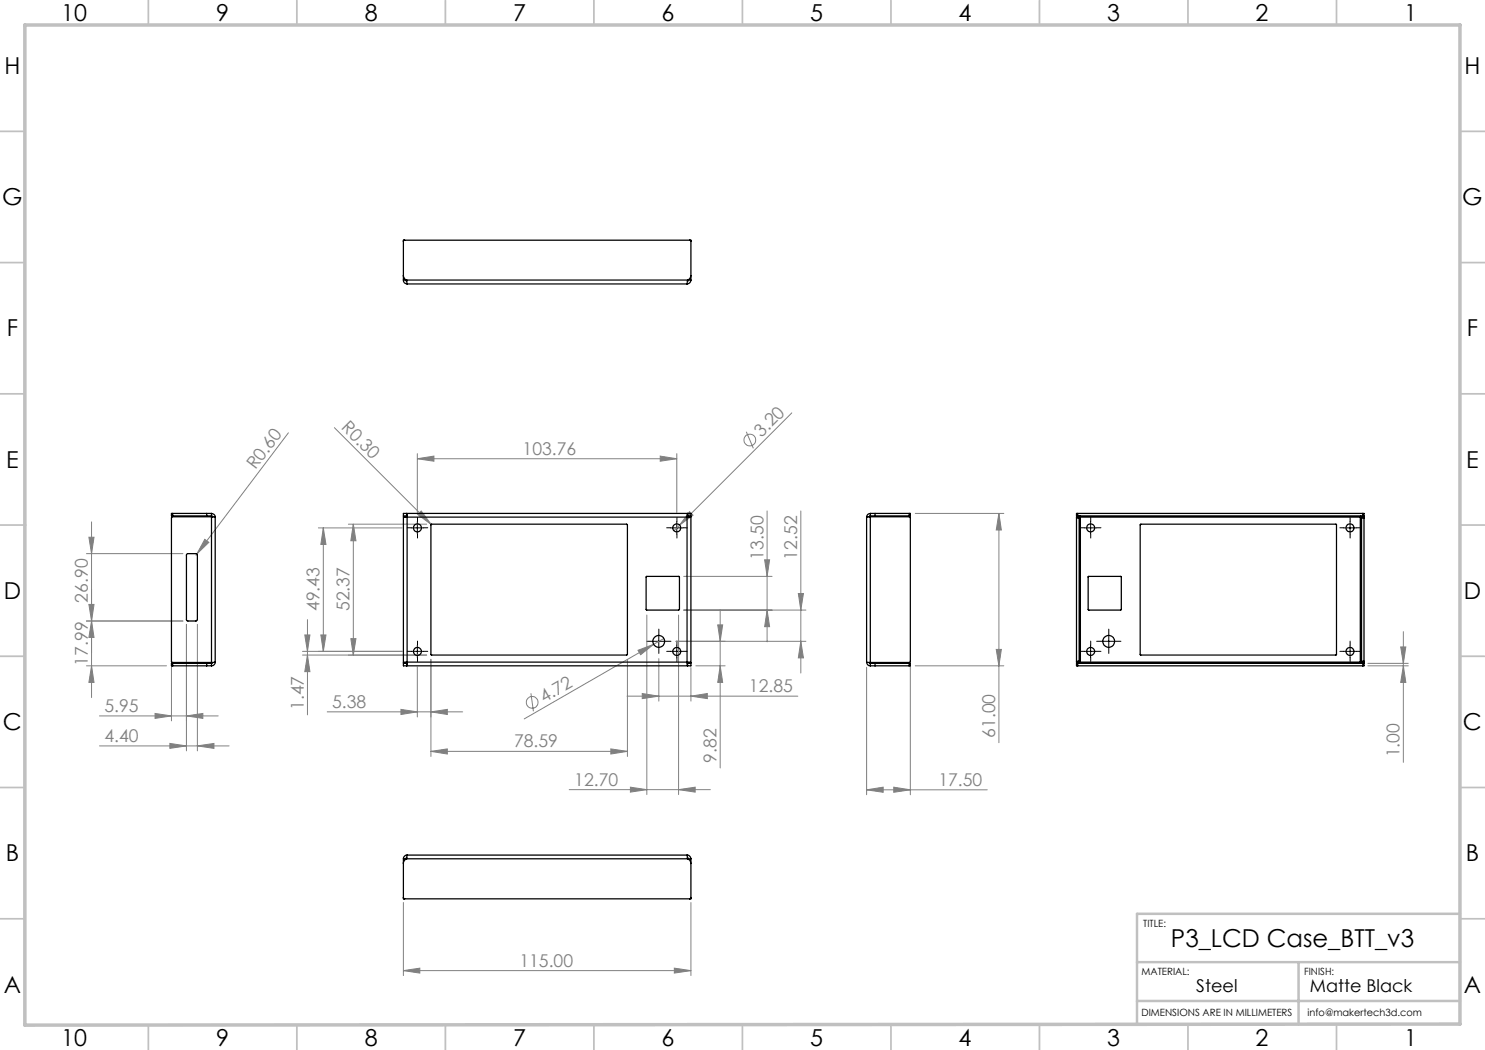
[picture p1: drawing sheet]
<svg xmlns="http://www.w3.org/2000/svg" width="297mm" height="210mm" viewBox="0 0 297 210" stroke-linecap="round" stroke-linejoin="round" font-family="sans-serif">
<g fill="none" stroke="#808080" stroke-width=".2">
<path d="M57.7 86.6l-18.3 24.2M66.9 85.5l19.3 19.4M83.5 91.7l3.3-.5v1zM83.5 90.7v11.8M83.5 91.7h51.9M132 91.2l3.4 .5-3.4 .5zM135.4 90.7v11.8M149.3 86.4l1.4 3.3M158.4 82.6l-22.5 22.4M17.3 110.7h19.3M17.8 107.4h1l-.5 3.3zM18.3 104.4v35.1"/>
<path d="M39.4 110.8l-.2 .2M41 107.9l.8 .6-2.4 2.3zM63.7 105.6h16.7M64.7 105.6v24.7M64.7 105.6l.5 3.3h-1zM69.7 104.8h15.6M70.7 104.8l.5 3.4h-1zM70.7 104.8v26.2M83.5 102.9l.7-.7 2 2.7zM86.2 104.9l.1 .1M135.9 105l-1.1 1.1M136.7 115.3h17.7"/>
<path d="M137.9 102.3l.7 .7-2.7 2zM152.9 112h1l-.5 3.3zM153.4 102.2v26.2M159.7 118.7h1l-.5 3.3zM160.2 102.2v32.4M183.1 102.7h17.7M199.8 102.7l.5 3.3h-1.1zM199.8 102.7v45.8M17.3 133.2h16M17.3 124.2h19.3M17.8 120.9h1l-.5 3.3zM18.3 124.2l.5 3.3h-1z"/>
<path d="M18.3 133.2l.5 3.3h-1zM34.3 133.3v10.9M37.3 124.9v25.3M39.5 124.9v25.3M61 127h1l-.5 3.3zM61.5 123.9v19.1M61.5 131l.5 3.3h-1zM64.2 127h1l-.5 3.3zM70.2 127.7h1l-.5 3.3zM80.4 130.3h-19.9M83.5 133.3v10.1M85.3 131h-24.8"/>
<path d="M86.2 131.9v19.4M106.2 138.7l.5 3.6M125.4 139.2h34.2M125.5 131.9v19.4M127.6 130.1l3.1-1.2-2.6 2zM128.4 138.7l3.4 .5-3.4 .5zM129.4 123v35.9M130.7 128.9l-25.9 14.9M131.8 131.7v8.5M132.8 127.7l-2.1 1.2M135.2 128.3h26M135.7 123v35.9"/>
<path d="M136.7 122h24.5M138.2 139.2l3.3-.5v1zM138.2 133.5v6.7M139.2 133.2h5.8M143.5 125h1l-.5 3.3zM144 133.2l.5 3.3h-1zM144 121.9v31.7M153.4 122l.5 3.3h-1zM160.2 128.3l.5 3.3h-1zM173.3 133.4v25.6M182.1 133.3v25.7M183.1 133.2h17.7"/>
<path d="M199.2 129.9h1.1l-.5 3.3zM273.6 132.7h8.1M273.6 133.2h8.1M280.1 129.4h1.1l-.5 3.3zM280.7 133.2l.5 3.3h-1.1zM280.7 126.3v26.2M19.9 143.2h23.7M19.9 149.2h25.9M31 142.7l3.3 .5-3.3 .5zM34 148.7l3.3 .5-3.3 .5zM37.3 143.2l3.3-.5v1zM39.5 149.2l3.3-.5v1z"/>
<path d="M65.4 142.4h27.1M80.2 141.9l3.3 .5-3.3 .5zM86.2 150.3l3.3-.5v1zM86.2 142.4l3.3-.5v1zM86.2 150.3h39.3M113.8 157.9h28.3M122.2 149.8l3.3 .5-3.3 .5zM126.1 157.4l3.3 .5-3.3 .5zM135.7 157.9l3.3-.5v1zM173.3 158l3.3-.6v1.1zM173.3 158h24.1M178.8 157.4l3.3 .6-3.3 .5z"/>
<path d="M80.7 194.1l3.3-.5v1zM80.7 180.5v14.6M80.7 194.1h57.5M134.9 193.6l3.3 .5-3.3 .5zM138.2 180.5v14.6"/>
<circle cx="150" cy="88" r="1.18"/>
<circle cx="106.4" cy="140.5" r="1.18"/>
</g>
<g fill="none" stroke="#000" stroke-width=".2" stroke-dasharray="15.2 1.3 1.3 1.3">
<path d="M82.3 105.6h-.8M83.5 104.3v-.8M83.5 106.8v.8M84.8 105.6h.8M134.1 105.6h-.8M135.4 104.3v-.8M135.4 106.8v.8M136.6 105.6h.8M216.9 105.6h-.8M218.1 104.3v-.8M218.1 106.8v.8M219.4 105.6h.8"/>
<path d="M268.8 105.6h-.8M270 104.3v-.8M270 106.8v.8M271.3 105.6h.8M82.3 130.3h-.8M83.5 129v-.8M83.5 131.5v.8M84.8 130.3h.8M130.5 128.3h-1.2M131.8 127v-1.2M131.8 129.5v1.2M133 128.3h1.2"/>
<path d="M134.1 130.3h-.8M135.4 129v-.8M135.4 131.5v.8M136.6 130.3h.8M216.9 130.3h-.8M218.1 129v-.8M218.1 131.5v.8M219.4 130.3h.8M220.5 128.3h-1.2M221.8 127v-1.2M221.8 129.5v1.2M223 128.3h1.2"/>
<path d="M268.8 130.3h-.8M270 129v-.8M270 131.5v.8M271.3 130.3h.8"/>
</g>
<g fill="none" stroke="#000" stroke-width=".2">
<path d="M82.2 105.6h2.5M83.5 104.3v2.5M134.1 105.6h2.5M135.4 104.3v2.5M216.9 105.6h2.5M218.1 104.3v2.5M268.7 105.6h2.6M270 104.3v2.5M82.2 130.3h2.5M83.5 129v2.5M130.5 128.3h2.5M131.8 127v2.5"/>
<path d="M134.1 130.3h2.5M135.4 129v2.5M216.9 130.3h2.5M218.1 129v2.5M220.5 128.3h2.5M221.8 127v2.5M268.7 130.3h2.6M270 129v2.5"/>
</g>
<g fill="none" stroke="#c0c0c0" stroke-width=".35">
<path d="M29.7 0v5M59.4 0v5M89.1 0v5M118.8 0v5M148.5 0v5M178.2 0v5M207.9 0v5M237.6 0v5M267.3 0v5M0 26.3h5M292 26.3h5M0 52.5h5"/>
<path d="M292 52.5h5M0 78.8h5M292 78.8h5M0 105h5M5 105h.1M292 105h.1M292 105h5M0 131.3h5M292 131.3h5M0 157.5h5M292 157.5h5M0 183.8h5"/>
<path d="M292 183.8h5M29.7 205v5M59.4 205v5M89.1 205v5M118.8 205v5M148.5 205h.1M148.5 205v5M178.2 205v5M207.9 205v5M237.6 205v5M267.3 205v5"/>
</g>
<path d="M227.4 192.4h64.6M259.7 192.4v12.4M292 182.8h-64.6v22M227.4 200.2h64.6" fill="none" stroke="#c0c0c0" stroke-width=".5"/>
<path d="M5 5h287v199.8l-287 .2z" fill="none" stroke="#c0c0c0" stroke-width=".7"/>
<g fill="#808080">
<path d="M83.5 102.9l.7-.7 2 2.7z"/>
<path d="M127.6 130.1l3.1-1.2-2.6 2z"/>
<path d="M137.9 102.3l.7 .7-2.7 2z"/>
<path d="M41 107.9l.8 .6-2.4 2.3z"/>
<path d="M173.3 158l3.3-.6v1.1zM178.8 157.4l3.3 .6-3.3 .5zM31 142.7l3.3 .5-3.3 .5zM37.3 143.2l3.3-.5v1z"/>
<path d="M34 148.7l3.3 .5-3.3 .5zM39.5 149.2l3.3-.5v1z"/>
<path d="M83.5 91.7l3.3-.5v1zM132 91.2l3.4 .5-3.4 .5z"/>
<path d="M126.1 157.4l3.3 .5-3.3 .5zM135.7 157.9l3.3-.5v1z"/>
<path d="M128.4 138.7l3.4 .5-3.4 .5zM138.2 139.2l3.3-.5v1zM86.2 150.3l3.3-.5v1zM122.2 149.8l3.3 .5-3.3 .5z"/>
<path d="M86.2 142.4l3.3-.5v1zM80.2 141.9l3.3 .5-3.3 .5z"/>
<path d="M280.1 129.4h1.1l-.5 3.3zM280.7 133.2l.5 3.3h-1.1z"/>
<path d="M18.3 124.2l.5 3.3h-1zM17.8 107.4h1l-.5 3.3z"/>
<path d="M199.8 102.7l.5 3.3h-1.1zM199.2 129.9h1.1l-.5 3.3z"/>
<path d="M64.7 105.6l.5 3.3h-1zM64.2 127h1l-.5 3.3z"/>
<path d="M160.2 128.3l.5 3.3h-1zM159.7 118.7h1l-.5 3.3zM153.4 122l.5 3.3h-1zM152.9 112h1l-.5 3.3z"/>
<path d="M61.5 131l.5 3.3h-1zM61 127h1l-.5 3.3z"/>
<path d="M17.8 120.9h1l-.5 3.3zM18.3 133.2l.5 3.3h-1z"/>
<path d="M143.5 125h1l-.5 3.3zM144 133.2l.5 3.3h-1zM70.7 104.8l.5 3.4h-1zM70.2 127.7h1l-.5 3.3z"/>
<path d="M80.7 194.1l3.3-.5v1zM134.9 193.6l3.3 .5-3.3 .5z"/>
</g>
<g fill="none" stroke="#000" stroke-width=".25">
<path d="M80.7 55.1a.94 .94 0 0 0 .7 .9M80.7 48.3v-.3h57.5v.3M80.7 56a.73 .73 0 0 0 .7 .8M80.7 48.3v7.7M80.7 56h.5M80.9 48l-.2 .3M81.2 56l.2 .3M81.2 55.9v.1M81.4 56v.8M81.4 56h56.1M81.4 56.8h56M137.5 56l-.1 .8"/>
<path d="M137.7 56l-.2 .3M137.7 56h.5M137.7 55.9v.1M137.9 48l.3 .3M138.2 55.1a1.08 1.08 0 0 1-.7 .9M138.2 56a.78 .78 0 0 1-.8 .8M138.2 48.3v7.7M34.5 102.7h-.2v.5h.2M34.5 102.7h6.8M34.5 103.2h6.8M34.5 102.7v.5M37.3 110.9l.2-.2h1.7l.3 .3v13l-.3 .2h-1.6l-.3-.2z"/>
<path d="M41.3 102.7v.5M41.3 103.2h1M41.3 102.7h1M42.3 103.4h-7.8l-.2 .2v28.7l.2 .2h7.8M42.3 103.4h.7M42.3 103.2l.2 .2M42.3 102.7a.72 .72 0 0 1 .7 .7M42.3 102.7v.5M42.3 103.4v29.1M43 103.4v29M80.7 103.4h.7M80.7 103.4v29.1"/>
<path d="M81.4 102.7v.7M81.4 103.2v.2M81.4 102.7h-.7v.5h.7M81.4 102.7v.5M81.4 102.7h56.1M81.4 103.4h56M81.4 103.4v29M86.2 104.9l39.2-.1 .1 .2-.1 26h-39.1zM129.2 115.3h6.7v6.6l-.1 .1h-6.5zM137.4 103.4v29M137.5 102.7l-.1 .7M137.5 103.2l-.1 .2"/>
<path d="M137.5 102.7h.7v.5h-.7M137.5 102.7v.5M138.2 103.4h-.8M138.2 103.4v29.1M173.3 103.4v29M174.1 103.4h7.8l.2 .1v28.9l-.2 .1h-7.8M174.1 103.4h-.8M174.1 102.7h.9M174.1 103.2h.9M174.1 103.2l-.3 .2M174.1 102.7a.72 .72 0 0 0-.8 .7M174.1 102.7v.5"/>
<path d="M174.1 103.4v29.1M175 102.7v.5M175 102.7h6.8M175 103.2h6.8M181.8 102.7h.3v.5h-.3M181.8 102.7v.5M215.3 103.6h.5M215.3 103.6v28.6M215.5 102.7h-.2v.5h.2M215.5 102.7h57.1M215.5 103.2h57.1M215.5 102.7v.5"/>
<path d="M215.8 103.4v.2M215.8 103.4h-.5v.2M215.8 103.4h.3M215.8 103.6v28.6M216 103.2l.1 .2M216.1 103.4h56M216.1 103.4v29M217.6 115.3h6.7l-.1 6.7-6.6-.1zM228.1 104.8h39.1l.1 26.2h-39.2zM272.1 103.4v29M272.1 103.2v.2M272.3 103.4v.2"/>
<path d="M272.3 103.4h.5v.2M272.3 103.4h-.2M272.3 103.6h.5M272.3 103.6v28.6M272.6 102.7h.2v.5h-.2M272.6 102.7v.5M272.8 103.6v28.6M34.5 132.7h-.2v.5h.2M34.5 133.2h6.8M34.5 132.7h6.8M34.5 132.7v.5M41.3 132.7v.5"/>
<path d="M41.3 133.2h1M41.3 132.7h1M42.3 132.7v.5M42.5 132.5l-.2 .2M43 132.4l-.7 .1M43 132.4a.72 .72 0 0 1-.7 .8M81.4 132.7h-.7v.5h.7M81.4 133.2h56.1M81.4 132.7v.5M81.4 132.4v.8M81.4 132.4v.3M81.4 132.4l-.7 .1"/>
<path d="M81.4 132.4h56M137.4 132.4l.1 .8M137.4 132.4l.8 .1M137.4 132.4l.1 .3M137.5 132.7h.7v.5h-.7M137.5 132.7v.5M173.3 132.4l.8 .1M173.3 132.4a.72 .72 0 0 0 .8 .8M173.8 132.5l.3 .2M174.1 132.7h.9M174.1 133.2h.9M174.1 132.7v.5"/>
<path d="M175 132.7v.5M175 133.2h6.8M175 132.7h6.8M181.8 132.7h.3v.5h-.3M181.8 132.7v.5M215.3 132.2v.3h.5M215.3 132.2h.5M215.5 132.7h-.2v.5h.2M215.5 133.2h57.1M215.5 132.7h57.1M215.5 132.7v.5M215.8 132.2v.3"/>
<path d="M216.1 132.4l-.1 .3M216.1 132.4l-.3 .1M216.1 132.4h56M272.1 132.4l.2 .1M272.1 132.4v.3M272.3 132.2v.3M272.3 132.2h.5M272.6 132.7h.2v.5h-.2M272.6 132.7v.5M272.8 132.2v.3h-.5M80.7 179.5l.2 .3M80.7 179.5v.3h57.5v-.3"/>
<path d="M80.7 171.8v7.7M80.7 171.8h.5M81.2 171.8h.1M81.4 171.8a.94 .94 0 0 0-.7 .9M81.4 171.5l-.2 .3M81.4 171.8h56.1M81.4 171v.8M81.4 171a.72 .72 0 0 0-.7 .8M81.4 171h56M137.4 171l.1 .8M137.4 171a.78 .78 0 0 1 .8 .8M137.5 171.5l.2 .3"/>
<path d="M137.5 171.8a1.07 1.07 0 0 1 .7 .9M137.7 171.8h.1M137.7 171.8h.5M138.2 179.5l-.3 .3M138.2 171.8v7.7"/>
<circle cx="83.5" cy="105.6" r=".81"/>
<circle cx="135.4" cy="105.6" r=".81"/>
<circle cx="218.1" cy="105.6" r=".81"/>
<circle cx="270" cy="105.6" r=".81"/>
<circle cx="83.5" cy="130.3" r=".8"/>
<circle cx="131.7" cy="128.3" r="1.18"/>
<circle cx="135.3" cy="130.3" r=".8"/>
<circle cx="218.1" cy="130.3" r=".8"/>
<circle cx="221.7" cy="128.3" r="1.18"/>
<circle cx="270" cy="130.3" r=".8"/>
</g>
<text font-size="4.9" x="234.2" y="189.4">P3_LCD Case_BTT_v3</text>
<g font-size="4.7">
<text x="12.2" y="4.2">10</text>
<text x="43.2" y="4.2">9</text>
<text x="72.9" y="4.2">8</text>
<text x="102.6" y="4.2">7</text>
<text x="132.3" y="4.2">6</text>
<text x="162" y="4.2">5</text>
<text x="191.7" y="4.2">4</text>
<text x="221.4" y="4.2">3</text>
<text x="251.1" y="4.2">2</text>
<text x="280.8" y="4.2">1</text>
<text x=".9" y="14.8">H</text>
<text x="292.9" y="14.8">H</text>
<text x=".5" y="41">G</text>
<text x="292.4" y="41">G</text>
<text x="1.4" y="67.3">F</text>
<text x="293.4" y="67.3">F</text>
<text x="1.2" y="93.5">E</text>
<text x="293.2" y="93.5">E</text>
<text x=".8" y="119.8">D</text>
<text x="292.8" y="119.8">D</text>
<text x=".6" y="146">C</text>
<text x="292.6" y="146">C</text>
<text x="1.2" y="172.3">B</text>
<text x="293.2" y="172.3">B</text>
<text x=".8" y="198.5">A</text>
<text x="292.8" y="198.5">A</text>
<text x="12.2" y="209.2">10</text>
<text x="43.2" y="209.2">9</text>
<text x="72.9" y="209.2">8</text>
<text x="102.6" y="209.2">7</text>
<text x="132.3" y="209.2">6</text>
<text x="162" y="209.2">5</text>
<text x="191.7" y="209.2">4</text>
<text x="221.4" y="209.2">3</text>
<text x="251.1" y="209.2">2</text>
<text x="280.8" y="209.2">1</text>
</g>
<g font-size="3.5" fill="#808080">
<text x="68.1" y="85.7" transform="rotate(45 68.1 85.7)">R0.30</text>
<text x="152.3" y="87.6" transform="rotate(-45 152.3 87.6)">3.20</text>
<text x="51.1" y="94" transform="rotate(-53 51.1 94)">R0.60</text>
<text x="104.5" y="91">103.76</text>
<text x="152.7" y="111.9" transform="rotate(-90 152.7 111.9)">13.50</text>
<text x="159.4" y="111.9" transform="rotate(-90 159.4 111.9)">12.52</text>
<text x="17.6" y="120.5" transform="rotate(-90 17.6 120.5)">26.90</text>
<text x="63.9" y="122.2" transform="rotate(-90 63.9 122.2)">49.43</text>
<text x="69.9" y="122.2" transform="rotate(-90 69.9 122.2)">52.37</text>
<text x="17.6" y="133.1" transform="rotate(-90 17.6 133.1)">17.99</text>
<text x="20.9" y="142.4">5.95</text>
<text x="60.7" y="142" transform="rotate(-90 60.7 142)">1.47</text>
<text x="66.4" y="141.6">5.38</text>
<text x="108.8" y="140.6" transform="rotate(-30 108.8 140.6)">4.72</text>
<text x="149.8" y="138.4">12.85</text>
<text x="20.9" y="148.4">4.40</text>
<text x="102.8" y="149.5">78.59</text>
<text x="199" y="147.6" transform="rotate(-90 199 147.6)">61.00</text>
<text x="143.3" y="152.6" transform="rotate(-90 143.3 152.6)">9.82</text>
<text x="279.9" y="151.5" transform="rotate(-90 279.9 151.5)">1.00</text>
<text x="114.9" y="157.1">12.70</text>
<text x="187.7" y="157.2">17.50</text>
<text x="103.9" y="193.3">115.00</text>
</g>
<g font-size="3.5">
<text x="239.3" y="198.3">Steel</text>
<text x="262" y="198.3">Matte Black</text>
</g>
<g font-size="2">
<text x="228.7" y="185.4">TITLE:</text>
<text x="228.3" y="195">MATERIAL:</text>
<text x="260.8" y="195">FINISH:</text>
<text x="228.3" y="203.2">DIMENSIONS ARE IN MILLIMETERS</text>
<text x="261.5" y="203.2">info@makertech3d.com</text>
</g>
</svg>
